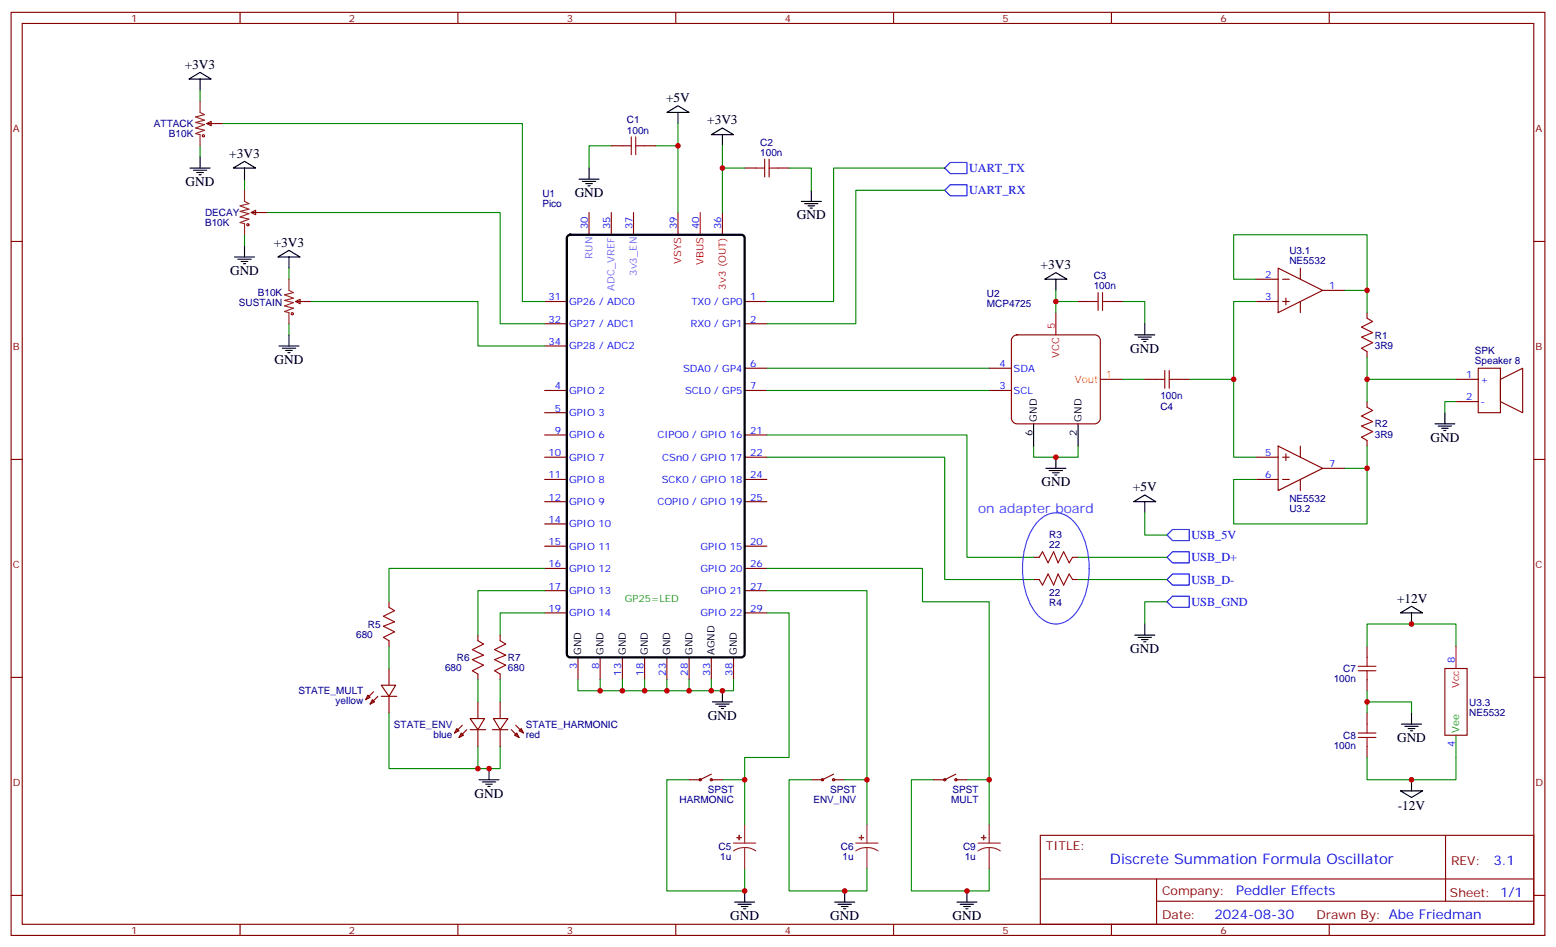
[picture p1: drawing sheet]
<svg xmlns="http://www.w3.org/2000/svg" width="494mm" height="300mm" viewBox="0 0 494 300" stroke-linecap="round" stroke-linejoin="round" font-family="sans-serif">
<g fill="none" stroke="#870000" stroke-width=".35">
<path d="M3.5 3.9h486.9v292.8h-486.9zM7.1 7.4h479.7v285.8h-479.7zM76.2 3.9v3.5M145.3 3.9v3.5M214.5 3.9v3.5M283.6 3.9v3.5M352.8 3.9v3.5M421.9 3.9v3.5M65.6 39.2l1.4-.7v1.4zM65.6 39.2h5M194 46.2h3.6M204.6 46.2h3.5"/>
<path d="M236.4 53.3h3.5M246.9 53.3h3.6M3.5 76.6h3.6M79.7 67.4l1.4-.7v1.4zM79.7 67.4h5M187 67.4v7.1M194 67.4v7.1M201.1 67.4v7.1M215.2 67.4v7.1M229.3 67.4v7.1M486.8 76.6h3.6M93.8 95.6l1.4-.7v1.4z"/>
<path d="M93.8 95.6h5M172.9 95.6h7M236.4 95.6h7M342.2 95.6h3.5M352.8 95.6h3.5M398.6 95.6h7.1M398.6 88.6h7.1M405.7 85.1l14.1 7-14.1 7.1zM407.1 95.6h2.1M407.1 88.6h2.1M408.2 94.6v2.1M412.7 85.1v3.5"/>
<path d="M412.7 95.6v3.6M419.8 92.1h7.1M433.9 99.2v1.7M172.9 109.7h7M172.9 102.7h7M236.4 102.7h7M236.4 116.8h7M314 116.8h7M321.6 106.7l1.2-.5h24.7l1.2 .5 .5 1.3v24.7l-.5 1.2-1.2 .5h-24.7l-1.3-.5-.5-1.2v-24.7zM433.9 111.5v1.8M469.2 116.8h7v14.1h-7zM172.9 138h7"/>
<path d="M172.9 123.9h7M172.9 130.9h7M236.4 138h7M236.4 123.9h7M314 123.9h7M349.2 120.3h7.1M363.4 120.3h3.5M373.9 120.3h3.6M433.9 127.4v1.8M433.9 139.7v1.8M462.1 120.3h7.1M462.1 127.4h7.1"/>
<path d="M476.2 120.3l7.1-3.5v14.1l-7.1-3.5zM3.5 145.7h3.6M172.9 159.1h7M172.9 152.1h7M172.9 145h7M236.4 159.1h7M236.4 152.1h7M236.4 145h7M398.6 152.1h7.1M398.6 145h7.1M405.7 141.5l14.1 7.1-14.1 7zM407.1 152.1h2.1"/>
<path d="M407.1 145h2.1M408.2 144v2.1M412.7 141.5v3.5M412.7 152.1v3.5M419.8 148.6h7.1M486.8 145.7h3.6M172.9 173.2h7M172.9 166.2h7M236.4 173.2h7M328.1 176.8h1.7M340.4 176.8h1.8M123.5 190.9v1.8"/>
<path d="M172.9 194.4h7M172.9 187.4h7M172.9 180.3h7M236.4 194.4h7M236.4 187.4h7M236.4 180.3h7M328.1 183.8h1.7M340.4 183.8h1.8M3.5 214.9h3.6M118.5 219.5l-2.4 2.4M121 217.3h4.6l-2.1 3.6zM123.5 203.2v1.8"/>
<path d="M123.5 212.1v5.2M151.7 201.5v1.7M151.7 213.8v1.8M158.7 201.5v1.7M158.7 213.8v1.8M183.4 208.5v7.1M190.5 208.5v7.1M197.6 208.5v7.1M204.6 208.5v7.1M211.7 208.5v7.1M218.7 208.5v7.1M225.8 208.5v7.1"/>
<path d="M232.8 208.5v7.1M433.9 205v3.5M433.9 215.6v3.5M458.6 212.1h7.1v21.1h-7.1zM486.8 214.9h3.6M116.8 220.5l.7 .7-1.4 .7zM118.2 221.9l.7 .7-1.4 .7zM119.9 220.9l-2.4 2.4M121 220.9h4.9M123.5 220.9v5.3M145 231.1l.7 .7-1.4 .7zM146.4 232.5l.7 .7-1.4 .7z"/>
<path d="M146.8 230l-2.5 2.5M148.2 231.5l-2.5 2.4M149.2 227.9h4.6l-2.1 3.6zM149.2 231.5h5M151.7 222.6v5.3M151.7 231.5v5.2M156.3 231.5h4.9M156.6 227.9h4.6l-2.5 3.6zM158.7 222.6v5.3M158.7 231.5v5.2M162.3 231.5l2.4 2.4M163.3 233.2l.7-.7 .7 1.4z"/>
<path d="M163.7 230l2.5 2.5M164.7 231.8l.8-.7 .7 1.4zM433.9 226.2v3.5M433.9 236.7v3.6M225.8 245.6l-3.6 1.7h-3.5M225.8 247.3h3.5M264.6 245.6l-3.5 1.7h-3.6M264.6 247.3h3.5M303.4 245.6l-3.5 1.7h-3.6M303.4 247.3h3.5M330.2 265h156.6v28.2h-156.6zM330.2 278.8h156.5"/>
<path d="M367.1 278.8v14.1M458.8 265v20.9M3.5 284h3.6M76.2 293.2v3.5M145.3 293.2v3.5M214.5 293.2v3.5M283.6 293.2v3.5M352.8 293.2v3.5M367.1 285.9h119.6M421.9 293.2v3.5M486.8 284h3.6"/>
<circle cx="222.3" cy="247.3" r=".35"/>
<circle cx="225.8" cy="247.3" r=".35"/>
<circle cx="261.1" cy="247.3" r=".35"/>
<circle cx="264.6" cy="247.3" r=".35"/>
<circle cx="299.9" cy="247.3" r=".35"/>
<circle cx="303.4" cy="247.3" r=".35"/>
</g>
<path d="M222.2 67.4v7.1M335.1 99.2v7M462.1 205v7.1" fill="none" stroke="#f00" stroke-width=".35"/>
<path d="M180.2 74.9l.8-.4h54.3l.6 .2 .4 .5 .1 132.3-.3 .6-.5 .4h-54.6l-.7-.2-.3-.5-.1-132.3z" fill="none" stroke="#000" stroke-width=".71"/>
<g fill="none" stroke="#000" stroke-width=".35">
<path d="M60 25.1l3.5-2.1 3.5 2.1zM63.5 25.1v3.5M211.7 35.7l3.5-2.2 3.5 2.2zM215.2 35.7v3.5M60.3 53.3h6.4M61.4 54h4.2M62.4 54.7h2.2M63.1 55.4h.8M63.5 49.8v3.5M74.1 53.3l3.5-2.1 3.5 2.1zM77.6 53.3v3.5M183.8 56.8h6.3"/>
<path d="M184.9 57.5h4.2M185.9 58.2h2.1M186.6 58.9h.7M187 53.3v3.5M225.8 42.7l3.5-2.1 3.5 2.1zM229.3 42.7v3.5M77.6 78v3.5M254.4 63.9h6.3M255.4 64.6h4.2M256.5 65.3h2.1M257.2 66h.7M257.5 60.4v3.5"/>
<path d="M74.4 81.5h6.4M75.5 82.2h4.2M76.6 82.9h2.1M77.3 83.6h.7M88.2 81.5l3.5-2.1 3.5 2.1zM91.7 81.5v3.6M331.6 88.6l3.5-2.1 3.6 2.1zM335.1 88.6v3.5M88.5 109.7h6.4M89.6 110.5h4.2M90.7 111.2h2.1M91.4 111.9h.7"/>
<path d="M91.7 106.2v3.5M360.2 106.2h6.3M361.2 106.9h4.3M362.3 107.6h2.1M363 108.3h.7M363.4 102.7v3.5M328.1 134.4v7.1M342.2 134.4v7.1M455.4 134.4h6.4M456.5 135.1h4.2M457.6 135.9h2.1M458.3 136.6h.7"/>
<path d="M458.6 130.9v3.5M332 148.6h6.3M333 149.3h4.3M334.1 150h2.1M334.8 150.7h.7M335.1 145v3.6M359.8 159.1l3.6-2.1 3.5 2.1zM363.4 159.1v3.6M363.4 197.9v3.6M444.5 194.4l3.5-2.1 3.6 2.1zM448 194.4v3.5M229.3 219.1v3.5"/>
<path d="M360.2 201.5h6.3M361.2 202.2h4.3M362.3 202.9h2.1M363 203.6h.7M226.1 222.6h6.4M227.2 223.3h4.2M228.2 224h2.2M229 224.8h.7M444.9 229.7h6.3M445.9 230.4h4.2M447 231.1h2.1M447.7 231.8h.7"/>
<path d="M448 226.2v3.5M152 247.3h6.4M153.1 248h4.2M154.2 248.7h2.1M154.9 249.4h.7M155.2 243.8v3.5M444.5 250.9h7.1l-3.6 2.1zM448 247.3v3.6M233.2 286.1h6.3M234.2 286.8h4.3M235.3 287.5h2.1M236 288.3h.7"/>
<path d="M236.4 282.6v3.5M264.9 286.1h6.4M266 286.8h4.2M267.1 287.5h2.1M267.8 288.3h.7M268.1 282.6v3.5M303.7 286.1h6.4M304.8 286.8h4.2M305.9 287.5h2.1M306.6 288.3h.7M306.9 282.6v3.5"/>
</g>
<g fill="none" stroke="#008700" stroke-width=".35">
<path d="M63.5 28.6v3.5M70.6 39.2h95.2v56.4h7.1M215.2 39.2v28.2M63.5 46.2v3.6M77.6 56.8v3.6M194 46.2h-7v7.1M208.1 46.2h7.1M229.3 46.2v21.2M229.3 53.3h7.1M250.5 53.3h7v7.1M299.9 53.3h-35.3v42.3h-21.2M77.6 74.5v3.5"/>
<path d="M84.7 67.4h74v35.3h14.2M299.9 60.4h-28.3v42.3h-28.2M91.7 85.1v3.5M98.8 95.6h52.9v14.1h21.2M335.1 92.1v7.1M335.1 95.6h7.1M356.3 95.6h7.1v7.1M398.6 88.6h-7v-14.1h42.3v24.7M398.6 95.6h-7v49.4h7M426.9 92.1h7M91.7 102.7v3.5M243.4 116.8h70.6"/>
<path d="M433.9 113.3v14.1M243.4 138h63.5v38.8h21.2M243.4 123.9h70.6M356.3 120.3h7.1M377.5 120.3h14.1M433.9 120.3h28.2M462.1 127.4h-3.5v3.5M243.4 145h56.5v38.8h28.2M328.1 141.5v3.5h14.1v-3.5M426.9 148.6h7M433.9 141.5v24.7h-42.3v-14.1h7M342.2 176.8h28.2"/>
<path d="M363.4 162.7v7h7M172.9 194.4h-14.2v7.1M172.9 187.4h-21.2v14.1M172.9 180.3h-49.4v10.6M243.4 180.3h49.4v10.6h21.2v70.5M243.4 187.4h31.8v74M243.4 194.4h7.1v45.9h-14.1v21.1M342.2 183.8h28.2M370.4 190.9h-7v7M123.5 205v7.1M151.7 215.6v7M158.7 215.6v7"/>
<path d="M183.4 215.6v3.5h49.4v-3.5M190.5 215.6v3.5M197.6 215.6v3.5M204.6 215.6v3.5M211.7 215.6v3.5M218.7 215.6v3.5M225.8 215.6v3.5M433.9 205v-7.1h28.2v7.1M433.9 219.1v7.1M123.5 226.2v17.6h28.2M151.7 236.7v7.1h7v-7.1M433.9 222.6h14.1v3.6"/>
<path d="M218.7 247.3h-7v35.3h24.7v-7M229.3 247.3h7.1M257.5 247.3h-7v35.3h24.7v-7M268.1 247.3h7.1M296.3 247.3h-7v35.3h24.7v-7M306.9 247.3h7.1M433.9 240.3v7h28.2v-7"/>
</g>
<g fill="none" stroke="#a10000" stroke-width=".35">
<path d="M197.6 46.2h2.8M200.4 43.4v5.7M201.8 46.2h2.8M201.8 43.4v5.7M239.9 53.3h2.8M242.7 50.5v5.6M244.1 53.3h2.8M244.1 50.5v5.6M345.7 95.6h2.8M348.5 92.8v5.7M350 95.6h2.8M350 92.8v5.7"/>
<path d="M369.7 117.5v5.7M371.1 117.5v5.7M433.9 100.9l1.8 1.1-3.5 1.8 3.5 1.7-3.5 1.4 3.5 1.8-3.5 1.8 1.7 1M366.9 120.3h2.8M371.1 120.3h2.8M433.9 129.2l1.8 1-3.5 1.8 3.5 1.7-3.5 1.4 3.5 1.8-3.5 1.8 1.7 1M329.8 176.8l1.1-1.8 1.8 3.5 1.7-3.5 1.4 3.5 1.8-3.5 1.8 3.5 1-1.7M123.5 192.7l1.7 1-3.5 1.8 3.5 1.7-3.5 1.4 3.5 1.8-3.5 1.8 1.8 1M329.8 183.8l1.1 1.8 1.8-3.5 1.7 3.5 1.4-3.5 1.8 3.5 1.8-3.5 1 1.7M151.7 203.2l1.8 1.1-3.6 1.8 3.6 1.7-3.6 1.4 3.6 1.8-3.6 1.8 1.8 1M158.7 203.2l1.8 1.1-3.5 1.8 3.5 1.7-3.5 1.4 3.5 1.8-3.5 1.8 1.7 1M431.1 212.8h5.6"/>
<path d="M431.1 211.3h5.6M433.9 208.5v2.8M433.9 212.8v2.8M431.1 233.9h5.6M431.1 232.5h5.6M433.9 229.7v2.8M433.9 233.9v2.8"/>
<circle cx="64.6" cy="43.1" r=".35"/>
<circle cx="78.7" cy="71.3" r=".35"/>
<circle cx="92.8" cy="99.5" r=".35"/>
</g>
<path d="M299.9 53.3l1.7-1.8h5.3v3.6h-5.3zM299.9 60.4l1.7-1.8h5.3v3.5h-5.3zM370.4 169.7l1.8-1.7h5.3v3.5h-5.3zM372.2 175h5.3v3.5h-5.3l-1.8-1.7zM370.4 190.9l1.8-1.8h5.3v3.6h-5.3zM372.2 182.1h5.3v3.5h-5.3l-1.8-1.8z" fill="none" stroke="#00f" stroke-width=".35"/>
<path d="M329.8 165.1a7.3 7.3 0 0 1 11.6 1 25.9 25.9 0 0 1 2.3 24.6 11.1 11.1 0 0 1-7.4 7.1 8.3 8.3 0 0 1-8.3-4.4 26.3 26.3 0 0 1 0-26.2z" fill="none" stroke="#60f" stroke-width=".35"/>
<g fill="none" stroke="#8c2424" stroke-width=".35">
<path d="M63.5 32.1v3.6l1.4 .7-2.8 .7 2.8 1-2.8 .7 2.8 .7-2.8 1.1 2.8 .7-2.8 1.1 1.4 .3v3.5M77.6 60.4v3.5l1.4 .7-2.8 .7 2.8 1.1-2.8 .7 2.8 .7-2.8 1 2.8 .7-2.8 1.1 1.4 .3v3.6M91.7 88.6v3.5l1.4 .7-2.8 .7 2.8 1.1-2.8 .7 2.8 .7-2.8 1 2.8 .8-2.8 1 1.4 .4v3.5M232.8 267.4h7.1M236.4 268.9l1.8 .2 1.7 .8M236.4 268.9l-1.9 .2-1.7 .8M236.4 261.4v6M236.4 268.9v6.7M271.6 267.4h7.1M275.2 268.9l1.8 .2 1.7 .8M275.2 268.9l-1.9 .2-1.7 .8M275.2 261.4v6"/>
<path d="M275.2 268.9v6.7M310.4 267.4h7.1M314 268.9l1.8 .2 1.7 .8M314 268.9l-1.9 .2-1.7 .8M314 261.4v6M314 268.9v6.7"/>
</g>
<path d="M462.1 233.2v7.1" fill="none" stroke="#0c0" stroke-width=".35"/>
<g fill="#8c2424" stroke="#8c2424" stroke-width=".35">
<path d="M233.9 265.7h1.4z"/>
<path d="M234.6 265v1.4z"/>
<path d="M272.7 265.7h1.4z"/>
<path d="M273.4 265v1.4z"/>
<path d="M311.5 265.7h1.4z"/>
<path d="M312.2 265v1.4z"/>
</g>
<g fill="#c00">
<circle cx="229.3" cy="219.1" r=".88"/>
<circle cx="190.5" cy="219.1" r=".88"/>
<circle cx="197.6" cy="219.1" r=".88"/>
<circle cx="204.6" cy="219.1" r=".88"/>
<circle cx="211.7" cy="219.1" r=".88"/>
<circle cx="218.7" cy="219.1" r=".88"/>
<circle cx="225.8" cy="219.1" r=".88"/>
<circle cx="335.1" cy="145" r=".88"/>
<circle cx="335.1" cy="95.6" r=".88"/>
<circle cx="215.2" cy="46.2" r=".88"/>
<circle cx="229.3" cy="53.3" r=".88"/>
<circle cx="433.9" cy="92.1" r=".88"/>
<circle cx="433.9" cy="148.6" r=".88"/>
<circle cx="391.6" cy="120.3" r=".88"/>
<circle cx="433.9" cy="120.3" r=".88"/>
<circle cx="433.9" cy="222.6" r=".88"/>
<circle cx="448" cy="247.3" r=".88"/>
<circle cx="448" cy="197.9" r=".88"/>
<circle cx="236.4" cy="282.6" r=".88"/>
<circle cx="155.2" cy="243.8" r=".88"/>
<circle cx="268.1" cy="282.6" r=".88"/>
<circle cx="306.9" cy="282.6" r=".88"/>
<circle cx="151.7" cy="243.8" r=".88"/>
<circle cx="314" cy="247.3" r=".88"/>
<circle cx="275.2" cy="247.3" r=".88"/>
<circle cx="236.4" cy="247.3" r=".88"/>
</g>
<text font-size="4.6" fill="#00f" x="352.3" y="274">Discrete Summation Formula Oscillator</text>
<g font-size="4.2">
<text x="58.7" y="21.8">+3V3</text>
<text x="211.4" y="32.4">+5V</text>
<text x="224.5" y="39.5">+3V3</text>
<text x="72.8" y="50.1">+3V3</text>
<text x="58.9" y="58.9">GND</text>
<text x="182.4" y="62.5">GND</text>
<text x="252.9" y="69.5">GND</text>
<text x="86.9" y="78.3">+3V3</text>
<text x="73" y="87.2">GND</text>
<text x="330.3" y="85.3">+3V3</text>
<text x="358.8" y="111.9">GND</text>
<text x="87.1" y="115.4">GND</text>
<text x="454" y="140.1">GND</text>
<text x="330.6" y="154.2">GND</text>
<text x="359.6" y="155.9">+5V</text>
<text x="443.4" y="191.2">+12V</text>
<text x="358.8" y="207.1">GND</text>
<text x="224.7" y="228.3">GND</text>
<text x="443.4" y="235.3">GND</text>
<text x="150.6" y="253">GND</text>
<text x="443.7" y="256.9">-12V</text>
<text x="231.8" y="291.8">GND</text>
<text x="263.6" y="291.8">GND</text>
<text x="302.4" y="291.8">GND</text>
</g>
<text font-size="4.2" fill="#60f" x="310.4" y="162.7">on adapter board</text>
<g font-size="4.2" fill="#00f">
<text x="474" y="274.2">3.1</text>
<text x="392.4" y="283.8">Peddler Effects</text>
<text x="385.5" y="291.6">2024-08-30</text>
</g>
<g font-size="3.9" fill="#00f">
<text x="307.6" y="54.6">UART_TX</text>
<text x="307.6" y="61.6">UART_RX</text>
<text x="378.2" y="171">USB_5V</text>
<text x="378.2" y="178">USB_D+</text>
<text x="378.2" y="185.1">USB_D-</text>
<text x="378.2" y="192.2">USB_GND</text>
</g>
<g font-size="3.9" fill="#800">
<text x="332" y="269.6">TITLE:</text>
<text x="460.6" y="274.2">REV:</text>
<text x="368.9" y="283.8">Company:</text>
<text x="460.2" y="284.4">Sheet: 1/1</text>
<text x="368.9" y="291.4">Date:</text>
<text x="417.9" y="291.5">Drawn By: Abe Friedman</text>
</g>
<g font-size="3.2" fill="#800">
<text x="41.6" y="6.9">1</text>
<text x="110.8" y="6.9">2</text>
<text x="179.9" y="6.9">3</text>
<text x="249.1" y="6.9">4</text>
<text x="318.2" y="6.9">5</text>
<text x="387.3" y="6.9">6</text>
<text x="4.1" y="42">A</text>
<text x="487.4" y="42">A</text>
<text x="4.1" y="111.2">B</text>
<text x="487.4" y="111.2">B</text>
<text x="4.1" y="180.3">C</text>
<text x="487.4" y="180.3">C</text>
<text x="4.1" y="249.4">D</text>
<text x="487.4" y="249.4">D</text>
<text x="41.6" y="296.2">1</text>
<text x="110.8" y="296.2">2</text>
<text x="179.9" y="296.2">3</text>
<text x="249.1" y="296.2">4</text>
<text x="318.2" y="296.2">5</text>
<text x="387.3" y="296.2">6</text>
</g>
<g font-size="3.2" fill="#000080">
<text x="48.9" y="40.3">ATTACK</text>
<text x="199" y="39.1">C1</text>
<text x="53.6" y="43.5">B10K</text>
<text x="199" y="42.4">100n</text>
<text x="241.3" y="46.2">C2</text>
<text x="241.3" y="49.4">100n</text>
<text x="172.2" y="65.7">Pico</text>
<text x="172.2" y="62.4">U1</text>
<text x="65.1" y="71.7">B10K</text>
<text x="65.1" y="68.5">DECAY</text>
<text x="409.3" y="83.8">NE5532</text>
<text x="409.3" y="80.6">U3.1</text>
<text x="347.1" y="88.5">C3</text>
<text x="81.8" y="93.8">B10K</text>
<text x="313.3" y="94.2">U2</text>
<text x="347.1" y="91.8">100n</text>
<text x="75.8" y="97">SUSTAIN</text>
<text x="313.3" y="97.4">MCP4725</text>
<text x="436.4" y="107.4">R1</text>
<text x="436.4" y="110.6">3R9</text>
<text x="468.2" y="112.4">SPK</text>
<text x="468.2" y="115.6">Speaker 8</text>
<text x="368.3" y="126.7">100n</text>
<text x="368.3" y="129.9">C4</text>
<text x="436.4" y="135.6">R2</text>
<text x="436.4" y="138.8">3R9</text>
<text x="409.3" y="159.3">NE5532</text>
<text x="409.3" y="162.5">U3.2</text>
<text x="333" y="174">22</text>
<text x="333" y="170.7">R3</text>
<text x="333" y="189.1">22</text>
<text x="333" y="192.4">R4</text>
<text x="113" y="202.3">680</text>
<text x="116.8" y="199.1">R5</text>
<text x="145" y="209.7">R6</text>
<text x="161.2" y="209.7">R7</text>
<text x="141.3" y="212.8">680</text>
<text x="161.2" y="212.9">680</text>
<text x="426.3" y="213.2">C7</text>
<text x="94.7" y="220.3">STATE_MULT</text>
<text x="423.3" y="216.4">100n</text>
<text x="106.5" y="223.4">yellow</text>
<text x="466.4" y="227">NE5532</text>
<text x="466.4" y="223.8">U3.3</text>
<text x="125.1" y="230.9">STATE_ENV</text>
<text x="166.9" y="230.8">STATE_HARMONIC</text>
<text x="137.6" y="234">blue</text>
<text x="166.9" y="234">red</text>
<text x="423.3" y="237.6">100n</text>
<text x="426.3" y="234.4">C8</text>
<text x="224.7" y="251.6">SPST</text>
<text x="263.5" y="251.6">SPST</text>
<text x="302.3" y="251.6">SPST</text>
<text x="215.7" y="254.7">HARMONIC</text>
<text x="258.2" y="254.7">ENV_INV</text>
<text x="301.9" y="254.7">MULT</text>
<text x="228.1" y="269.7">C5</text>
<text x="266.9" y="269.7">C6</text>
<text x="305.7" y="269.7">C9</text>
<text x="228.6" y="272.8">1u</text>
<text x="267.4" y="272.8">1u</text>
<text x="306.2" y="272.8">1u</text>
</g>
<g font-size="3.2" fill="#00f">
<text x="186.6" y="72.7" transform="rotate(-90 186.6 72.7)">30</text>
<text x="193.7" y="72.7" transform="rotate(-90 193.7 72.7)">35</text>
<text x="200.7" y="72.7" transform="rotate(-90 200.7 72.7)">37</text>
<text x="214.8" y="72.7" transform="rotate(-90 214.8 72.7)">39</text>
<text x="221.9" y="72.7" transform="rotate(-90 221.9 72.7)">40</text>
<text x="229" y="72.7" transform="rotate(-90 229 72.7)">36</text>
<text x="401.6" y="88.2">2</text>
<text x="174.1" y="95.3">31</text>
<text x="238.1" y="95.3">1</text>
<text x="401.6" y="95.3">3</text>
<text x="421.9" y="91.8">1</text>
<text x="180.6" y="96.7">GP26 / ADC0</text>
<text x="219.4" y="96.7">TX0 / GP0</text>
<text x="174.1" y="102.3">32</text>
<text x="180.6" y="103.8">GP27 / ADC1</text>
<text x="219.2" y="103.8">RX0 / GP1</text>
<text x="238.1" y="102.3">2</text>
<text x="174.1" y="109.4">34</text>
<text x="180.6" y="110.8">GP28 / ADC2</text>
<text x="216.8" y="117.9">SDA0 / GP4</text>
<text x="238.1" y="116.5">6</text>
<text x="317.2" y="116.5">4</text>
<text x="321.7" y="117.9">SDA</text>
<text x="465.4" y="120">1</text>
<text x="176.1" y="123.5">4</text>
<text x="180.6" y="124.9">GPIO 2</text>
<text x="217.4" y="124.9">SCL0 / GP5</text>
<text x="238.1" y="123.5">7</text>
<text x="317.2" y="123.5">3</text>
<text x="321.7" y="124.9">SCL</text>
<text x="469.9" y="121.4">+</text>
<text x="176.1" y="130.6">5</text>
<text x="180.6" y="132">GPIO 3</text>
<text x="465.4" y="127">2</text>
<text x="469.9" y="128.4">-</text>
<text x="176.1" y="137.6">9</text>
<text x="238.1" y="137.6">21</text>
<text x="180.6" y="139">GPIO 6</text>
<text x="208.7" y="139">CIPO0 / GPIO 16</text>
<text x="174.1" y="144.7">10</text>
<text x="180.6" y="146.1">GPIO 7</text>
<text x="210.2" y="146.1">CSn0 / GPIO 17</text>
<text x="238.1" y="144.7">22</text>
<text x="401.6" y="144.7">5</text>
<text x="421.9" y="148.2">7</text>
<text x="174.1" y="151.7">11</text>
<text x="180.6" y="153.1">GPIO 8</text>
<text x="210" y="153.1">SCK0 / GPIO 18</text>
<text x="238.1" y="151.7">24</text>
<text x="401.6" y="151.7">6</text>
<text x="174.1" y="158.8">12</text>
<text x="180.6" y="160.2">GPIO 9</text>
<text x="208.7" y="160.2">COPI0 / GPIO 19</text>
<text x="238.1" y="158.8">25</text>
<text x="174.1" y="165.8">14</text>
<text x="180.6" y="167.3">GPIO 10</text>
<text x="174.1" y="172.9">15</text>
<text x="238.1" y="172.9">20</text>
<text x="174.1" y="180">16</text>
<text x="180.6" y="174.3">GPIO 11</text>
<text x="222.3" y="174.3">GPIO 15</text>
<text x="238.1" y="180">26</text>
<text x="180.6" y="181.4">GPIO 12</text>
<text x="222.3" y="181.4">GPIO 20</text>
<text x="174.1" y="187">17</text>
<text x="180.6" y="188.4">GPIO 13</text>
<text x="222.3" y="188.4">GPIO 21</text>
<text x="238.1" y="187">27</text>
<text x="174.1" y="194.1">19</text>
<text x="180.6" y="195.5">GPIO 14</text>
<text x="222.3" y="195.5">GPIO 22</text>
<text x="238.1" y="194.1">29</text>
<text x="183.1" y="212.3" transform="rotate(-90 183.1 212.3)">3</text>
<text x="190.1" y="212.3" transform="rotate(-90 190.1 212.3)">8</text>
<text x="197.2" y="214.3" transform="rotate(-90 197.2 214.3)">13</text>
<text x="204.3" y="214.3" transform="rotate(-90 204.3 214.3)">18</text>
<text x="211.3" y="214.3" transform="rotate(-90 211.3 214.3)">23</text>
<text x="218.4" y="214.3" transform="rotate(-90 218.4 214.3)">28</text>
<text x="225.4" y="214.3" transform="rotate(-90 225.4 214.3)">33</text>
<text x="232.5" y="214.3" transform="rotate(-90 232.5 214.3)">38</text>
<text x="461.8" y="210.3" transform="rotate(-90 461.8 210.3)">8</text>
<text x="461.8" y="237" transform="rotate(-90 461.8 237)">4</text>
</g>
<g font-size="3.2" fill="#c0f">
<text x="188" y="82.1" transform="rotate(-90 188 82.1)">RUN</text>
<text x="202.1" y="87.5" transform="rotate(-90 202.1 87.5)">3v3_EN</text>
<text x="195.1" y="92.2" transform="rotate(-90 195.1 92.2)">ADC_VREF</text>
</g>
<g font-size="3.2" fill="#f00">
<text x="216.3" y="83.6" transform="rotate(-90 216.3 83.6)">VSYS</text>
<text x="223.3" y="84" transform="rotate(-90 223.3 84)">VBUS</text>
<text x="230.4" y="91.9" transform="rotate(-90 230.4 91.9)">3v3 (OUT)</text>
<text x="334.8" y="104.5" transform="rotate(-90 334.8 104.5)">5</text>
<text x="336.2" y="113.5" transform="rotate(-90 336.2 113.5)">VCC</text>
<text x="463.2" y="218.2" transform="rotate(-90 463.2 218.2)">Vcc</text>
</g>
<g font-size="3.2" fill="#f60">
<text x="351" y="120">1</text>
<text x="341.2" y="121.4">Vout</text>
</g>
<g font-size="3.2">
<text x="329.1" y="133.7" transform="rotate(-90 329.1 133.7)">GND</text>
<text x="343.3" y="133.7" transform="rotate(-90 343.3 133.7)">GND</text>
<text x="327.7" y="138.2" transform="rotate(-90 327.7 138.2)">6</text>
<text x="341.8" y="138.2" transform="rotate(-90 341.8 138.2)">2</text>
<text x="184.5" y="207.8" transform="rotate(-90 184.5 207.8)">GND</text>
<text x="191.6" y="207.8" transform="rotate(-90 191.6 207.8)">GND</text>
<text x="198.6" y="207.8" transform="rotate(-90 198.6 207.8)">GND</text>
<text x="205.7" y="207.8" transform="rotate(-90 205.7 207.8)">GND</text>
<text x="212.7" y="207.8" transform="rotate(-90 212.7 207.8)">GND</text>
<text x="219.8" y="207.8" transform="rotate(-90 219.8 207.8)">GND</text>
<text x="226.8" y="207.8" transform="rotate(-90 226.8 207.8)">AGND</text>
<text x="233.9" y="207.8" transform="rotate(-90 233.9 207.8)">GND</text>
</g>
<text font-size="3.2" fill="#390" x="198.3" y="190.9">GP25=LED</text>
<text font-size="3.2" fill="#0c0" x="463.2" y="232.5" transform="rotate(-90 463.2 232.5)">Vee</text>
</svg>
